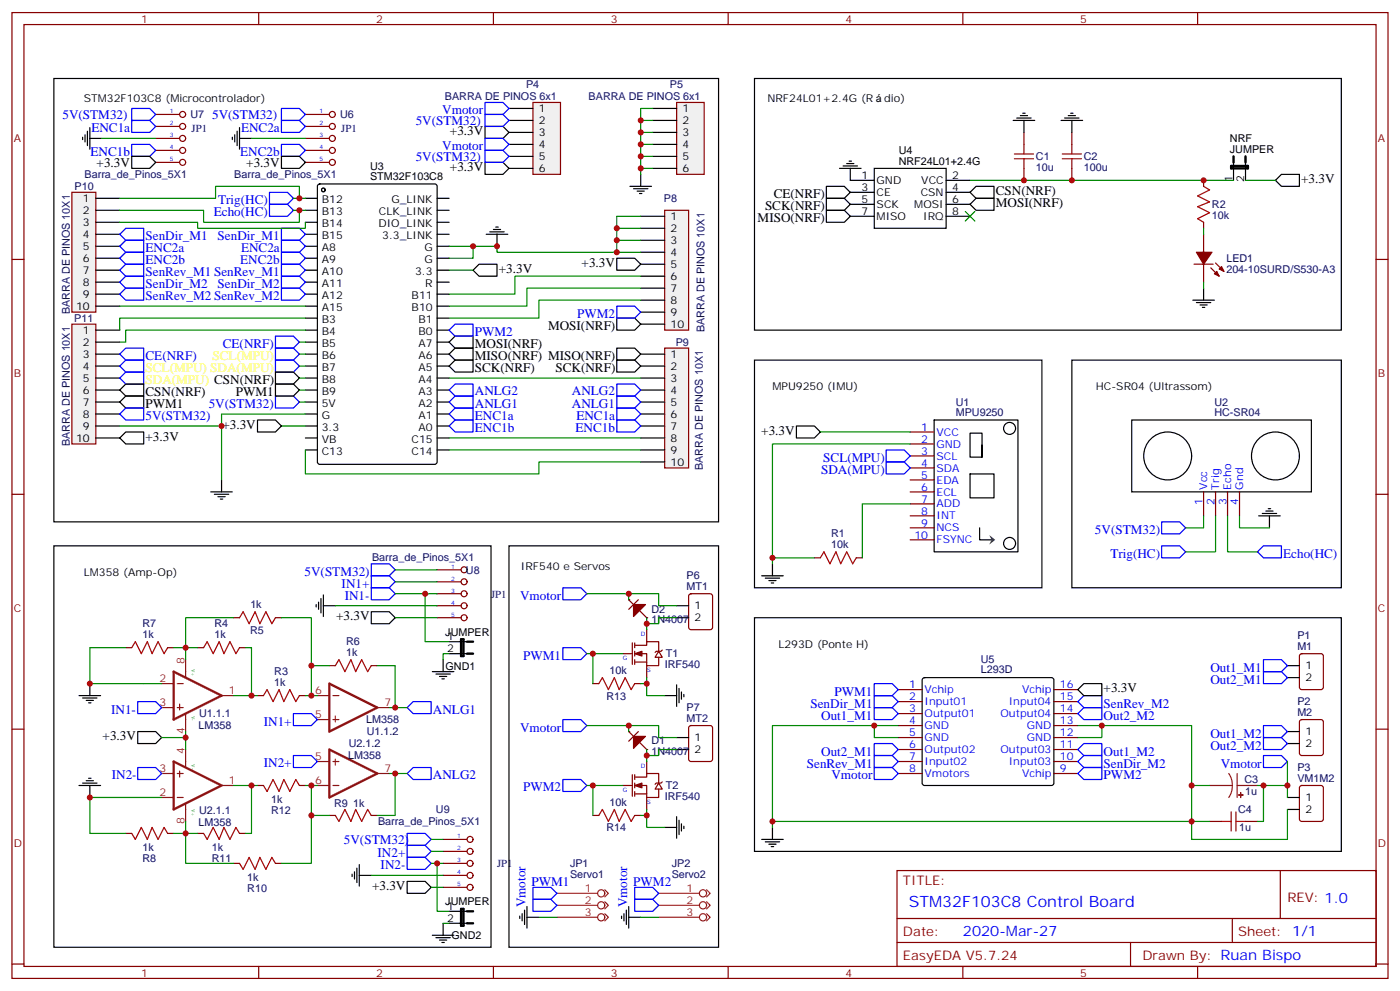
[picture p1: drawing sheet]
<svg xmlns="http://www.w3.org/2000/svg" width="412mm" height="292mm" viewBox="0 0 412 292" stroke-linecap="round" stroke-linejoin="round" font-family="sans-serif">
<path d="M15.9 23.1h195.8v130.5h-195.8zM222.2 23.1h172.9v74.1h-172.9zM93.7 54.4l.5-.2h33.9l.6 .4 .1 81.4-.5 .6-34.1 .1-.7-.5v-81.3zM222.2 106h84.7v67h-84.7zM315.7 106h79.4v67h-79.4zM15.9 160.7h128.7v118.2h-128.7zM149.9 160.7h61.8v118.2h-61.8zM222.2 181.9h172.9v68.7h-172.9z" fill="none" stroke="#000" stroke-width=".35"/>
<g fill="none" stroke="#870000" stroke-width=".35">
<path d="M3.5 3.7h405.4v284.3h-405.4zM7.1 7.2h398.2v277.3h-398.2zM76.2 3.7v3.5M145.3 3.7v3.5M214.5 3.7v3.5M283.6 3.7v3.5M352.8 3.7v3.5M3.5 76.4h3.6M405.3 76.4h3.6M3.5 145.5h3.6M405.3 145.5h3.6M3.5 214.7h3.6"/>
<path d="M405.3 214.7h3.6M264.2 256.3h141.1v28.2h-141.1zM377.1 256.3v14.1M264.2 270.4h141.1M264.2 277.5h141.1M333 277.5v7M363 270.4v7.1M3.5 283.8h3.6M76.2 284.5v3.5M145.3 284.5v3.5M214.5 284.5v3.5M283.6 284.5v3.5"/>
<path d="M352.8 284.5v3.5M405.3 283.8h3.6"/>
</g>
<circle cx="95.2" cy="55.9" r=".53" fill="#fff" stroke="#000" stroke-width=".35"/>
<g fill="none" stroke="#000" stroke-width=".35">
<path d="M90 58.4h3.5M128.8 58.4h3.5M250.5 53.1h7M250.5 56.6h7M257.5 49.6h21.2v17.6h-21.2zM278.7 53.1h7.1M278.7 56.6h7.1M363.4 47.8v5.3M366.9 47.8v5.3M90 61.9h3.5M90 65.4h3.5M90 69h3.5"/>
<path d="M90 72.5h3.5M90 76h3.5M90 79.6h3.5M128.8 61.9h3.5M128.8 65.4h3.5M128.8 69h3.5M128.8 72.5h3.5M128.8 76h3.5M128.8 79.6h3.5M250.5 60.1h7M250.5 63.7h7M278.7 60.1h7.1"/>
<path d="M278.7 63.7h7.1M90 83.1h3.5M90 86.6h3.5M90 90.1h3.5M90 93.7h3.5M90 97.2h3.5M128.8 83.1h3.5M128.8 86.6h3.5M128.8 90.1h3.5M128.8 93.7h3.5M128.8 97.2h3.5M90 100.7h3.5"/>
<path d="M90 104.2h3.5M90 107.8h3.5M90 111.3h3.5M90 114.8h3.5M90 118.4h3.5M128.8 100.7h3.5M128.8 104.2h3.5M128.8 107.8h3.5M128.8 111.3h3.5M128.8 114.8h3.5M128.8 118.4h3.5M90 121.9h3.5"/>
<path d="M90 125.4h3.5M90 128.9h3.5M90 132.5h3.5M128.8 121.9h3.5M128.8 125.4h3.5M128.8 128.9h3.5M128.8 132.5h3.5M275.2 123.6h24.7v38.9h-24.7zM285.8 139.5h7v7.1h-7zM289.3 131.1v3.5h-3.5v-7.1h3.5v7.1M288.6 155.4v3.5h3.5"/>
<circle cx="297.4" cy="126.1" r="1.76"/>
<circle cx="297.4" cy="160" r="1.76"/>
</g>
<path d="M362.7 48.9h4.9v.7h-4.9zM363.4 46v1.8M366.9 46v1.8" fill="none" stroke="#000" stroke-width=".71"/>
<path d="M268.1 137.8h7.1M268.1 134.2h7.1M268.1 130.7h7.1M268.1 127.2h7.1M268.1 158.9h7.1M268.1 155.4h7.1M268.1 151.9h7.1M268.1 148.3h7.1M268.1 144.8h7.1M268.1 141.3h7.1" fill="none" stroke="#870000" stroke-width=".35"/>
<path d="M291.4 157.5l1.8 1.4-1.8 1.4 .7-1.4z" fill="#333"/>
<path d="M241.7 164.2l1-1.7 1.8 3.5 1.7-3.5 1.4 3.5 1.8-3.5 1.8 3.5 1-1.8M362.7 239v5.7M364.1 239v5.7M359.8 241.8h2.9M364.1 241.8h2.8" fill="none" stroke="#a10000" stroke-width=".35"/>
<g fill="none" stroke="#870000" stroke-width=".35">
<path d="M354.5 144.8v7.1M358.1 144.8v7.1M361.6 144.8v7.1M365.1 144.8v7.1M239.9 164.2h1.8M252.2 164.2h1.8M383 192.6l.5-.2h5.6l.7 .5v9.4l-.4 .7h-5.9l-.7-.4v-9.5zM264.6 203h7M264.6 206.6h7M264.6 210.1h7M264.6 213.6h7M264.6 217.1h7"/>
<path d="M310.4 203h7.1M310.4 206.6h7.1M310.4 210.1h7.1M310.4 213.6h7.1M310.4 217.1h7.1M383 212l.5-.2h5.6l.7 .5v9.4l-.4 .7h-5.9l-.7-.4v-9.5zM186.3 228.1v6.3M187 228.8h3.5v-1.1h3.5v2.8M187 231.2h3.5v3.6h3.5v-2.5M187 233.7h3.5M187 228.1v1.4M187 230.5v1.5"/>
<path d="M187 233v1.4M195.1 230.2l-.4 .3h-1.4l-.3 .4M264.6 220.7h7M264.6 224.2h7M264.6 227.7h7M310.4 220.7h7.1M310.4 224.2h7.1M310.4 227.7h7.1M383 231.5l.5-.3h5.6l.7 .5v9.4l-.4 .7h-5.9l-.7-.4v-9.4zM356.3 241.8h3.5M366.9 241.8h3.5"/>
</g>
<g fill="none" stroke="#000" stroke-width=".35">
<path d="M333.4 123.6h52.9v21.2h-52.9zM271.9 199.7l.4-.2h37.4l.5 .2 .2 .5v30.3l-.2 .5-.5 .2h-37.4l-.5-.2-.2-.5v-30.3zM379.2 196h3.6M379.2 199.5h3.6M379.2 215.4h3.6M379.2 218.9h3.6M379.2 234.8h3.6M379.2 238.3h3.6"/>
<circle cx="344" cy="134.2" r="7.1"/>
<circle cx="375.7" cy="134.2" r="7.1"/>
</g>
<g fill="#8c2424" stroke="#8c2424" stroke-width=".35">
<path d="M365.4 233.4l.1 1.4z"/>
<path d="M364.8 234l1.4 .1z"/>
</g>
<g fill="none" stroke="#8c2424" stroke-width=".35">
<path d="M356.3 231.2h6.7M361.9 227.7l.9 1.7 .2 1.8M363 231.2l-.2 1.9-.9 1.7M364.4 227.7v7.1M364.4 231.2h6M164 263h12M164 266.5h12M164 270.1h12M178.2 261.9l1 1.1-1 1.1M178.2 265.5l1 1-1 1.1M178.2 269l1 1.1-1 1"/>
<circle cx="177.1" cy="263" r="1.06"/>
<circle cx="177.1" cy="266.5" r="1.06"/>
<circle cx="177.1" cy="270.1" r="1.06"/>
</g>
<path d="M187 231.2l2.1-.7v1.5z" fill="#600" stroke="#870000" stroke-width=".35"/>
<g fill="none" stroke="#870000" stroke-width=".35">
<path d="M203.1 175l.5-.2h5.6l.6 .4 .1 9.5-.5 .6-5.8 .1-.7-.5-.1-9.4zM37 190.7h1.8M49.4 190.7h1.8M58.2 190.7h1.8M68.8 181.9h1.8M70.6 190.7h1.7M81.1 181.9h1.8M97 196h1.8M109.4 196h1.7M186.3 189.3v6.3M187 190h3.5v-1.1h3.5v2.8M187 192.4h3.5v3.6h3.5v-2.5"/>
<path d="M187 194.9h3.5M187 189.3v1.4M187 191.7v1.4M187 194.2v1.4M195.1 191.4l-.4 .3h-1.4l-.3 .4M75.8 204.8h1.8M88.2 204.8h1.8M174.6 201.3h1.8M187 201.3h1.7M203.1 213.8l.5-.2h5.6l.6 .4 .1 9.5-.5 .6-5.8 .1-.7-.5-.1-9.4zM75.8 231.2h1.8M88.2 231.2h1.8"/>
<path d="M183.4 231.2h2.9M190.5 224.2v3.5M190.5 234.8v3.5M194 230.5l1.1 1.8h-2.1zM37 245.4h1.8M49.4 245.4h1.8M58.2 245.4h1.8M68.8 254.2h1.8M70.6 245.4h1.7M81.1 254.2h1.8M97 240.1h1.8M109.4 240.1h1.7"/>
<path d="M174.6 240.1h1.8M187 240.1h1.7"/>
</g>
<g fill="none" stroke="#8c2424" stroke-width=".35">
<path d="M54.7 194.2v5.3M47.6 208.3h3.6M47.6 201.3h3.6M52.2 208.3h1.8M52.2 201.3h1.8M52.9 207.3v1.7M54.7 210.1v5.3M65.3 204.8h3.5M93.5 204.8h3.5M93.5 211.8h3.5M98.1 204.8h1.7M98.1 211.8h1.7"/>
<path d="M98.8 210.8v1.7M111.1 208.3h3.6"/>
</g>
<path d="M51.2 197.7l14.1 7.1-14.1 7zM97 201.3l14.1 7-14.1 7.1z" fill="none" stroke="#8c2424" stroke-width=".71"/>
<path d="M38.8 190.7l1.1-1.8 1.7 3.5 1.8-3.5 1.4 3.5 1.8-3.5 1.7 3.5 1.1-1.7M60 190.7l1-1.8 1.8 3.5 1.8-3.5 1.4 3.5 1.7-3.5 1.8 3.5 1.1-1.7M70.6 181.9l1-1.8 1.8 3.5 1.7-3.5 1.5 3.5 1.7-3.5 1.8 3.5 1-1.7M98.8 196l1-1.8 1.8 3.5 1.8-3.5 1.4 3.5 1.7-3.5 1.8 3.5 1.1-1.7M77.6 204.8l1.1-1.8 1.7 3.6 1.8-3.6 1.4 3.6 1.8-3.6 1.7 3.6 1.1-1.8M176.4 201.3l1-1.8 1.8 3.5 1.8-3.5 1.4 3.5 1.7-3.5 1.8 3.5 1.1-1.7M77.6 231.2l1.1 1.8 1.7-3.5 1.8 3.5 1.4-3.5 1.8 3.5 1.7-3.5 1.1 1.7M38.8 245.4l1.1 1.7 1.7-3.5 1.8 3.5 1.4-3.5 1.8 3.5 1.7-3.5 1.1 1.8M60 245.4l1 1.7 1.8-3.5 1.8 3.5 1.4-3.5 1.7 3.5 1.8-3.5 1.1 1.8M70.6 254.2l1 1.7 1.8-3.5 1.7 3.5 1.5-3.5 1.7 3.5 1.8-3.5 1 1.8M98.8 240.1l1 1.7 1.8-3.5 1.8 3.5 1.4-3.5 1.7 3.5 1.8-3.5 1.1 1.8M176.4 240.1l1-1.8 1.8 3.5 1.8-3.5 1.4 3.5 1.7-3.5 1.8 3.5 1.1-1.7" fill="none" stroke="#a10000" stroke-width=".35"/>
<path d="M199.3 178.3h3.5M199.3 181.9h3.5M199.3 217.1h3.5M199.3 220.7h3.5" fill="none" stroke="#000" stroke-width=".35"/>
<path d="M187 192.4l2.1-.7v1.4z" fill="#600" stroke="#870000" stroke-width=".35"/>
<path d="M183.4 192.4h2.9M190.5 185.4v3.5M190.5 196v3.5M194 191.7l1.1 1.8h-2.1z" fill="none" stroke="#870000" stroke-width=".35"/>
<g fill="none" stroke="#8c2424" stroke-width=".35">
<path d="M194 263h12M194 266.5h12M194 270.1h12M208.1 261.9l1.1 1.1-1.1 1.1M208.1 265.5l1.1 1-1.1 1.1M208.1 269l1.1 1.1-1.1 1"/>
<circle cx="207.1" cy="263" r="1.06"/>
<circle cx="207.1" cy="266.5" r="1.06"/>
<circle cx="207.1" cy="270.1" r="1.06"/>
</g>
<path d="M195.8 61.9h7v35.3h-7z" fill="#f0f0f0" stroke="#870000" stroke-width=".35"/>
<path d="M188.7 63.7h7.1M188.7 67.2h7.1M188.7 70.7h7.1M188.7 74.3h7.1M188.7 77.8h7.1M188.7 81.3h7.1M188.7 84.8h7.1M188.7 88.4h7.1M188.7 91.9h7.1M188.7 95.4h7.1" fill="none" stroke="#000" stroke-width=".35"/>
<path d="M195.8 102.5h7v35.3h-7z" fill="#f0f0f0" stroke="#870000" stroke-width=".35"/>
<path d="M188.7 104.2h7.1M188.7 107.8h7.1M188.7 111.3h7.1M188.7 114.8h7.1M188.7 118.4h7.1M188.7 121.9h7.1M188.7 125.4h7.1M188.7 128.9h7.1M188.7 132.5h7.1M188.7 136h7.1" fill="none" stroke="#000" stroke-width=".35"/>
<path d="M21.2 56.6h7v35.3h-7z" fill="#f0f0f0" stroke="#870000" stroke-width=".35"/>
<path d="M28.2 58.4h7.1M28.2 61.9h7.1M28.2 65.4h7.1M28.2 69h7.1M28.2 72.5h7.1M28.2 76h7.1M28.2 79.6h7.1M28.2 83.1h7.1M28.2 86.6h7.1M28.2 90.1h7.1" fill="none" stroke="#000" stroke-width=".35"/>
<path d="M21.2 95.4h7v35.3h-7z" fill="#f0f0f0" stroke="#870000" stroke-width=".35"/>
<path d="M28.2 97.2h7.1M28.2 100.7h7.1M28.2 104.2h7.1M28.2 107.8h7.1M28.2 111.3h7.1M28.2 114.8h7.1M28.2 118.4h7.1M28.2 121.9h7.1M28.2 125.4h7.1M28.2 128.9h7.1" fill="none" stroke="#000" stroke-width=".35"/>
<path d="M185.2 215.4l1.4 1.4M188 215.4l-2.8 2.8M188.4 218.5l2.1 2.2" fill="none" stroke="#870000" stroke-width=".35"/>
<path d="M186.6 216.8h3.5l-3.5 3.5z" fill="#870000" stroke="#870000" stroke-width=".35"/>
<g fill="#870000">
<circle cx="190.5" cy="220.7" r=".18"/>
<circle cx="185.2" cy="215.4" r=".18"/>
</g>
<path d="M185.2 176.6l1.4 1.4M188 176.6l-2.8 2.8M188.4 179.7l2.1 2.2" fill="none" stroke="#870000" stroke-width=".35"/>
<path d="M186.6 178h3.5l-3.5 3.5z" fill="#870000" stroke="#870000" stroke-width=".35"/>
<g fill="#870000">
<circle cx="190.5" cy="181.9" r=".18"/>
<circle cx="185.2" cy="176.6" r=".18"/>
</g>
<g fill="none" stroke="#8c2424" stroke-width=".35">
<path d="M47.6 227.7h3.6M47.6 234.8h3.6M52.2 227.7h1.8M52.2 234.8h1.8M52.9 227v1.8M54.7 220.7v5.3M54.7 236.5v5.3M65.3 231.2h3.5M93.5 224.2h3.5M93.5 231.2h3.5M98.1 224.2h1.7M98.1 231.2h1.7"/>
<path d="M98.8 223.5v1.7M111.1 227.7h3.6"/>
</g>
<path d="M51.2 224.2l14.1 7-14.1 7.1zM97 220.7l14.1 7-14.1 7.1z" fill="none" stroke="#8c2424" stroke-width=".71"/>
<path d="M354.5 54.9l1.8 1-3.5 1.8 3.5 1.7-3.5 1.5 3.5 1.7-3.5 1.8 1.7 1" fill="none" stroke="#a10000" stroke-width=".35"/>
<g fill="none" stroke="#870000" stroke-width=".35">
<path d="M354.5 53.1v1.8M354.5 65.4v1.8M128.8 167.7h7M128.8 171.3h7M128.8 174.8h7M128.8 178.3h7M128.8 181.9h7M130.5 247.1h7.1M130.5 250.6h7.1M130.5 254.2h7.1M130.5 257.7h7.1M130.5 261.2h7.1"/>
<circle cx="136.7" cy="178.3" r=".88"/>
<circle cx="136.7" cy="171.3" r=".88"/>
<circle cx="136.7" cy="167.7" r=".88"/>
<circle cx="136.7" cy="174.8" r=".88"/>
<circle cx="136.7" cy="181.9" r=".88"/>
<circle cx="138.5" cy="254.2" r=".88"/>
<circle cx="138.5" cy="247.1" r=".88"/>
<circle cx="138.5" cy="250.6" r=".88"/>
<circle cx="138.5" cy="257.7" r=".88"/>
<circle cx="138.5" cy="261.2" r=".88"/>
</g>
<path d="M132.3 188.9h5.3M132.3 192.4h5.3M132.3 268.3h5.3M132.3 271.8h5.3" fill="none" stroke="#000" stroke-width=".35"/>
<path d="M135.8 188.2h.7v4.9h-.7zM137.6 188.9h1.7M137.6 192.4h1.7M135.8 267.6h.7v4.9h-.7zM137.6 268.3h1.7M137.6 271.8h1.7" fill="none" stroke="#000" stroke-width=".71"/>
<path d="M157 30.2h8.1v21.1h-8.1z" fill="#f0f0f0" stroke="#870000" stroke-width=".35"/>
<path d="M149.9 31.9h7.1M149.9 35.5h7.1M149.9 39h7.1M149.9 42.5h7.1M149.9 46h7.1M149.9 49.6h7.1" fill="none" stroke="#000" stroke-width=".35"/>
<path d="M199.3 30.2h8.1v21.1h-8.1z" fill="#f0f0f0" stroke="#870000" stroke-width=".35"/>
<g fill="none" stroke="#000" stroke-width=".35">
<path d="M25 39.7v2.1M25.8 38.6v4.3M26.5 37.6v6.3M69.1 39.7v2.1M69.8 38.6v4.3M70.6 37.6v6.3M142.9 37.2h5.3l1.7 1.8-1.7 1.7h-5.3zM192.3 31.9h7M192.3 35.5h7M192.3 39h7M298.4 35.5h6.4M299.5 34.7h4.2"/>
<path d="M300.6 34h2.1M301.3 33.3h.7M301.6 35.5v3.5M312.6 35.5h6.3M313.6 34.7h4.3M314.7 34h2.1M315.4 33.3h.7M315.7 35.5v3.5M24.3 40.4v.7M26.5 40.7h3.5M38.8 46h5.3l1.8 1.8-1.8 1.8h-5.3zM68.4 40.4v.7"/>
<path d="M70.6 40.7h3.5M82.9 46h5.3l1.8 1.8-1.8 1.8h-5.3zM142.9 47.8h5.3l1.7 1.8-1.7 1.7h-5.3zM185.6 54.9h6.3M186.6 55.6h4.3M187.7 56.3h2.1M188.4 57h.7M188.7 51.3v3.6M192.3 42.5h7M192.3 46h7M192.3 49.6h7M243.4 54.9h5.3l1.8 1.7-1.8 1.8h-5.3z"/>
<path d="M243.4 58.4h5.3l1.8 1.7-1.8 1.8h-5.3zM247.3 49.6h6.3M248.4 48.9h4.2M249.4 48.2h2.1M250.1 47.4h.7M250.5 49.6v3.5M287.5 54.9h5.3v3.5h-5.3l-1.7-1.8zM377.5 51.3h5.3v3.6h-5.3l-1.8-1.8zM139.3 79.6l1.8-1.8h5.3v3.5h-5.3zM143.2 69h6.4M144.3 68.3h4.2M145.3 67.6h2.2"/>
<path d="M146 66.9h.8M146.4 69v3.5M181.7 76h5.3l1.7 1.8-1.7 1.8h-5.3zM243.4 61.9h5.3l1.8 1.8-1.8 1.7h-5.3zM285.8 60.1l1.7-1.7h5.3v3.5h-5.3zM134.1 99h5.2v3.5h-5.2l-1.8-1.8zM181.7 93.7h5.3l1.7 1.7-1.7 1.8h-5.3zM351.4 88.4h6.3M352.4 89.1h4.3M353.5 89.8h2.1M354.2 90.5h.7M354.5 84.8v3.6"/>
<path d="M37 113.1h5.3v3.5h-5.3l-1.7-1.8zM37 116.6h5.3v3.5h-5.3l-1.7-1.7zM81.1 113.1h5.3l1.8 1.7-1.8 1.8h-5.3zM81.1 109.5h5.3l1.8 1.8-1.8 1.8h-5.3zM134.1 106h5.2v3.5h-5.2l-1.8-1.7zM134.1 102.5h5.2v3.5h-5.2l-1.8-1.8zM181.7 102.5h5.3l1.7 1.7-1.7 1.8h-5.3zM181.7 106h5.3l1.7 1.8-1.7 1.7h-5.3zM35.3 128.9l1.7-1.7h5.3v3.5h-5.3zM75.8 123.6h5.3l1.8 1.8-1.8 1.8h-5.3zM234.6 125.4h5.3l1.8 1.8-1.8 1.7h-5.3zM62.1 144.8h6.3"/>
<path d="M63.1 145.5h4.3M64.2 146.2h2.1M64.9 146.9h.7M65.3 141.3v3.5M370.8 151.9h6.3M371.8 151.2h4.3M372.9 150.5h2.1M373.6 149.8h.7M373.9 151.9v3.5M93.1 178v.7M93.8 177.3v2.1M94.5 176.2v4.2"/>
<path d="M95.2 178.3h3.6M95.2 175.2v6.3M224.4 169.5h6.3M225.4 170.2h4.3M226.5 170.9h2.1M227.2 171.6h.7M227.5 166v3.5M109.4 180.1h5.3l1.7 1.8-1.7 1.7h-5.3zM127.4 197.7h6.3M128.4 198.4h4.2M129.5 199.1h2.1M130.2 199.8h.7"/>
<path d="M130.5 194.2v3.5M23.3 204.8h6.3M24.3 205.5h4.3M25.4 206.2h2.1M26.1 206.9h.7M26.5 201.3v3.5M40.6 215.4h5.3l1.7 1.7-1.7 1.8h-5.3zM195.8 204.8h3.5M199.3 201.6v6.4M200 202.7v4.2M200.7 203.7v2.1M201.4 204.4v.7"/>
<path d="M317.5 203l1.8-1.7h5.3v3.5h-5.3zM23.3 231.2h6.3M24.3 230.5h4.3M25.4 229.8h2.1M26.1 229.1h.7M26.5 231.2v3.6M103.7 257.4v.7M104.4 256.6v2.2M105.1 255.6v4.2M105.8 257.7h3.6M105.8 254.5v6.4M119.9 259.5h5.3l1.8 1.7-1.8 1.8h-5.3z"/>
<path d="M195.8 243.6h3.5M199.3 240.4v6.4M200 241.5v4.2M200.7 242.5v2.2M201.4 243.2v.7M224.4 247.1h6.3M225.4 247.8h4.3M226.5 248.5h2.1M227.2 249.2h.7M227.5 243.6v3.5M127.4 275.3h6.3M128.4 276h4.2"/>
<path d="M129.5 276.8h2.1M130.2 277.5h.7M130.5 271.8v3.5M153.1 269.7v.7M153.8 269v2.1M154.5 267.9v4.3M155.2 270.1h3.5M155.2 266.9v6.3M183.1 269.7v.7M183.8 269v2.1M184.5 267.9v4.3M185.2 270.1h3.5"/>
<path d="M185.2 266.9v6.3"/>
</g>
<g fill="none" stroke="#870000" stroke-width=".35">
<path d="M45.9 33.7h7M45.9 37.2h7M90 33.7h7M90 37.2h7M301.6 39v3.5M315.7 39v3.5M45.9 40.7h7M45.9 44.3h7M45.9 47.8h7M90 40.7h7M90 44.3h7M90 47.8h7"/>
<path d="M301.6 49.6v3.5M315.7 49.6v3.5M351.7 77.8h5.7M354.5 69v5.3M354.5 77.8v5.3M356.7 78.8l2.4 2.5M358.1 77.4l2.4 2.5"/>
<circle cx="53.8" cy="33.7" r=".88"/>
<circle cx="53.8" cy="37.2" r=".88"/>
<circle cx="97.9" cy="33.7" r=".88"/>
<circle cx="97.9" cy="37.2" r=".88"/>
<circle cx="53.8" cy="44.3" r=".88"/>
<circle cx="53.8" cy="40.7" r=".88"/>
<circle cx="53.8" cy="47.8" r=".88"/>
<circle cx="97.9" cy="47.8" r=".88"/>
<circle cx="97.9" cy="44.3" r=".88"/>
<circle cx="97.9" cy="40.7" r=".88"/>
</g>
<g fill="#870000" stroke="#870000" stroke-width=".35">
<path d="M357.7 80.6l.7-.7 .7 1.4z"/>
<path d="M359.1 79.2l.7-.7 .7 1.4z"/>
<path d="M352.4 74.3h4.6l-2.5 3.5z"/>
</g>
<path d="M298.8 46.7h5.6M298.8 45.3h5.6M301.6 42.5v2.8M301.6 46.7v2.9M312.9 46.7h5.7M312.9 45.3h5.7M315.7 42.5v2.8M315.7 46.7v2.9" fill="none" stroke="#a10000" stroke-width=".35"/>
<g fill="none" stroke="#00f" stroke-width=".35">
<path d="M38.8 31.9h5.3l1.8 1.8-1.8 1.8h-5.3zM38.8 35.5h5.3l1.8 1.7-1.8 1.8h-5.3zM82.9 35.5h5.3l1.8 1.7-1.8 1.8h-5.3zM82.9 31.9h5.3l1.8 1.8-1.8 1.8h-5.3zM142.9 33.7h5.3l1.7 1.8-1.7 1.7h-5.3zM142.9 30.2h5.3l1.7 1.7-1.7 1.8h-5.3zM38.8 42.5h5.3l1.8 1.8-1.8 1.7h-5.3zM79.4 56.6h5.3l1.7 1.8-1.7 1.7h-5.3zM82.9 42.5h5.3l1.8 1.8-1.8 1.7h-5.3zM142.9 44.3h5.3l1.7 1.7-1.7 1.8h-5.3zM142.9 40.7h5.3l1.7 1.8-1.7 1.8h-5.3zM37 77.8h5.3v3.5h-5.3l-1.7-1.7z"/>
<path d="M37 67.2h5.3v3.5h-5.3l-1.7-1.7zM37 70.7h5.3v3.6h-5.3l-1.7-1.8zM37 74.3h5.3v3.5h-5.3l-1.7-1.8zM79.4 60.1h5.3l1.7 1.8-1.7 1.8h-5.3zM82.9 67.2h5.3l1.8 1.8-1.8 1.7h-5.3zM82.9 77.8h5.3l1.8 1.8-1.8 1.7h-5.3zM82.9 70.7h5.3l1.8 1.8-1.8 1.8h-5.3zM82.9 74.3h5.3l1.8 1.7-1.8 1.8h-5.3zM37 81.3h5.3v3.5h-5.3l-1.7-1.7zM37 84.8h5.3v3.6h-5.3l-1.7-1.8zM81.1 99h5.3l1.8 1.7-1.8 1.8h-5.3zM82.9 81.3h5.3l1.8 1.8-1.8 1.7h-5.3z"/>
<path d="M82.9 84.8h5.3l1.8 1.8-1.8 1.8h-5.3zM134.1 95.4h5.2v3.6h-5.2l-1.8-1.8zM181.7 90.1h5.3l1.7 1.8-1.7 1.8h-5.3zM37 106h5.3v3.5h-5.3l-1.7-1.7zM37 109.5h5.3v3.6h-5.3l-1.7-1.8zM37 102.5h5.3v3.5h-5.3l-1.7-1.8zM81.1 102.5h5.3l1.8 1.7-1.8 1.8h-5.3zM81.1 106h5.3l1.8 1.8-1.8 1.7h-5.3zM81.1 116.6h5.3l1.8 1.8-1.8 1.7h-5.3zM134.1 116.6h5.2v3.5h-5.2l-1.8-1.7zM134.1 113.1h5.2v3.5h-5.2l-1.8-1.8zM181.7 113.1h5.3l1.7 1.7-1.7 1.8h-5.3z"/>
<path d="M181.7 116.6h5.3l1.7 1.8-1.7 1.7h-5.3zM37 120.1h5.3v3.5h-5.3l-1.7-1.7zM134.1 120.1h5.2v3.5h-5.2l-1.8-1.7zM134.1 123.6h5.2v3.6h-5.2l-1.8-1.8zM181.7 123.6h5.3l1.7 1.8-1.7 1.8h-5.3zM181.7 120.1h5.3l1.7 1.8-1.7 1.7h-5.3zM261.1 132.5h5.2l1.8 1.7-1.8 1.8h-5.2zM261.1 136h5.2l1.8 1.8-1.8 1.7h-5.2zM342.2 153.6h5.3l1.7 1.8-1.7 1.8h-5.3zM109.4 173h5.3l1.7 1.8-1.7 1.8h-5.3zM109.4 169.5h5.3l1.7 1.8-1.7 1.7h-5.3zM109.4 166h5.3l1.7 1.7-1.7 1.8h-5.3z"/>
<path d="M165.8 173h5.3l1.8 1.8-1.8 1.8h-5.3zM342.2 160.7h5.3l1.7 1.8-1.7 1.7h-5.3zM372.2 160.7h5.3v3.5h-5.3l-1.8-1.7zM165.8 190.7h5.3l1.8 1.7-1.8 1.8h-5.3zM372.2 194.2h5.3l1.7 1.8-1.7 1.7h-5.3zM372.2 197.7h5.3l1.7 1.8-1.7 1.8h-5.3zM40.6 206.6h5.3l1.7 1.7-1.7 1.8h-5.3zM86.4 210.1h5.3l1.8 1.7-1.8 1.8h-5.3zM121.7 206.6h5.3v3.5h-5.3l-1.8-1.8zM165.8 211.8h5.3l1.8 1.8-1.8 1.8h-5.3zM257.5 201.3h5.3l1.8 1.7-1.8 1.8h-5.3zM257.5 204.8h5.3l1.8 1.8-1.8 1.7h-5.3z"/>
<path d="M257.5 208.3h5.3l1.8 1.8-1.8 1.7h-5.3zM257.5 218.9h5.3l1.8 1.8-1.8 1.7h-5.3zM319.3 204.8h5.3v3.5h-5.3l-1.8-1.7zM319.3 218.9h5.3v3.5h-5.3l-1.8-1.7zM319.3 208.3h5.3v3.5h-5.3l-1.8-1.7zM372.2 213.6h5.3l1.7 1.8-1.7 1.7h-5.3zM372.2 217.1h5.3l1.7 1.8-1.7 1.8h-5.3zM40.6 226h5.3l1.7 1.7-1.7 1.8h-5.3zM86.4 222.4h5.3l1.8 1.8-1.8 1.8h-5.3zM121.7 226h5.3v3.5h-5.3l-1.8-1.8zM165.8 229.5h5.3l1.8 1.7-1.8 1.8h-5.3zM257.5 222.4h5.3l1.8 1.8-1.8 1.8h-5.3z"/>
<path d="M257.5 226h5.3l1.8 1.7-1.8 1.8h-5.3zM319.3 226h5.3v3.5h-5.3l-1.8-1.8zM319.3 222.4h5.3v3.6h-5.3l-1.8-1.8zM372.2 222.4h5.3l1.7 1.8-1.7 1.8h-5.3zM119.9 248.9h5.3l1.8 1.7-1.8 1.8h-5.3zM119.9 252.4h5.3l1.8 1.8-1.8 1.7h-5.3zM119.9 245.4h5.3l1.8 1.7-1.8 1.8h-5.3zM157 261.2h5.3l1.7 1.8-1.7 1.8h-5.3zM157 264.8h5.3l1.7 1.7-1.7 1.8h-5.3zM187 264.8h5.3l1.7 1.7-1.7 1.8h-5.3zM187 261.2h5.3l1.7 1.8-1.7 1.8h-5.3z"/>
</g>
<g fill="none" stroke="#008700" stroke-width=".35">
<path d="M188.7 35.5h3.6M188.7 39h3.6M192.3 31.9h-3.6v19.4M30 40.7h15.9M35.3 58.4h28.2v-3.5h24.7v3.5h-1.8M74.1 40.7h15.9M88.2 58.4h1.8M188.7 42.5h3.6M188.7 46h3.6M188.7 49.6h3.6M285.8 53.1h77.6M366.9 53.1h8.8"/>
<path d="M35.3 61.9h24.7v3.5h28.2v-3.5h1.8M35.3 65.4h22.9v1.8h31.8v-1.8M86.4 61.9h1.8M132.3 72.5h14.1v1.8h42.3M132.3 79.6h7M139.3 72.5v3.5h-7M188.7 70.7h-7v3.6M188.7 67.2h-7v3.5M188.7 63.7h-7v3.5M354.5 67.2v1.8M35.3 90.1h54.7M90 93.7h-54.7v3.5"/>
<path d="M90 97.2h-53v3.5h-1.7M188.7 88.4h-30v5.3h-26.4M188.7 84.8h-33.5v5.3h-22.9M188.7 81.3h-37v5.3h-19.4M354.5 83.1v1.7M88.2 104.2h1.8M88.2 107.8h1.8M88.2 111.3h1.8M88.2 114.8h1.8M88.2 118.4h1.8M88.2 100.7h1.8M132.3 111.3h56.4"/>
<path d="M35.3 125.4h30M82.9 125.4h7.1M90 121.9h-24.7v19.4M90 132.5v7h68.7v-3.5h30M132.3 132.5h56.4M132.3 128.9h56.4M241.7 127.2h26.4M268.1 130.7h-40.6v35.3M268.1 148.3h-14.1v15.9M354.5 151.9v3.5h-5.3M358.1 151.9v10.6h-8.9M361.6 151.9v10.6h8.8"/>
<path d="M365.1 151.9v3.5h8.8M98.8 178.3h30M116.4 167.7h12.4M116.4 171.3h12.4M116.4 174.8h8.8M128.8 174.8h-3.6v14.1h7.1M172.9 174.8h21.1v3.5h5.3M185.2 174.8v1.8M227.5 164.2h12.4M37 190.7h-10.5v10.6h21.1M51.2 190.7h7M68.8 181.9h-14.1v12.3"/>
<path d="M72.3 190.7h1.8v14.1h1.7M82.9 181.9h8.8v14.1M97 196h-5.3v8.8h-1.7M111.1 196h5.3v12.3h-1.7M116.4 181.9h12.4M132.3 192.4h-1.8v1.8M172.9 192.4h1.7M183.4 192.4h-8.8v8.9M190.5 199.5v1.8h-1.8M190.5 181.9v3.5M199.3 181.9h-5.3v1.7h-3.5M54.7 215.4v1.7h-7.1"/>
<path d="M54.7 217.1v3.6M68.8 204.8h5.3M91.7 204.8h1.8M116.4 208.3h3.5M172.9 213.6h21.1v3.5h5.3M185.2 213.6v1.8M190.5 201.3v3.5h5.3M257.5 213.6v3.5h7.1M264.6 213.6h-37.1v30M317.5 213.6h7.1v3.5h-7.1M324.6 213.6h26.4v17.6h5.3M47.6 234.8h-21.1v10.6h10.5"/>
<path d="M68.8 231.2h5.3M75.8 231.2h-1.7v14.2h-1.8M90 231.2h1.7v8.9h5.3M91.7 231.2h1.8M114.7 227.7h1.7v12.4h-5.3M116.4 227.7h3.5M172.9 231.2h1.7M183.4 231.2h-8.8v8.9M190.5 238.3v1.8h-1.8M190.5 220.7v3.5M199.3 220.7h-5.3v1.7h-3.5M351 231.2v15.9h28.2v-8.8"/>
<path d="M372.2 231.2v10.6h-1.8M379.2 224.2v7h-8.8M379.2 231.2v3.6M51.2 245.4h7M54.7 241.8v12.4h14.1M91.7 240.1v14.1h-8.8M109.4 257.7h21.1M127 254.2h1.8v14.1h3.5M127 247.1h3.5M127 250.6h3.5M128.8 254.2h1.7M190.5 240.1v3.5h5.3"/>
<path d="M227.5 241.8h128.8M127 261.2h3.5M130.5 271.8h1.8M158.7 270.1h5.3M188.7 270.1h5.3"/>
</g>
<g fill="#c00">
<circle cx="188.7" cy="46" r=".88"/>
<circle cx="188.7" cy="39" r=".88"/>
<circle cx="128.8" cy="254.2" r=".88"/>
<circle cx="354.5" cy="53.1" r=".88"/>
<circle cx="190.5" cy="183.6" r=".88"/>
<circle cx="185.2" cy="174.8" r=".88"/>
<circle cx="190.5" cy="222.4" r=".88"/>
<circle cx="185.2" cy="213.6" r=".88"/>
<circle cx="181.7" cy="67.2" r=".88"/>
<circle cx="181.7" cy="74.3" r=".88"/>
<circle cx="146.4" cy="72.5" r=".88"/>
<circle cx="65.3" cy="125.4" r=".88"/>
<circle cx="88.2" cy="61.9" r=".88"/>
<circle cx="139.3" cy="72.5" r=".88"/>
<circle cx="174.6" cy="231.2" r=".88"/>
<circle cx="116.4" cy="227.7" r=".88"/>
<circle cx="74.1" cy="231.2" r=".88"/>
<circle cx="91.7" cy="231.2" r=".88"/>
<circle cx="91.7" cy="240.1" r=".88"/>
<circle cx="54.7" cy="245.4" r=".88"/>
<circle cx="26.5" cy="234.8" r=".88"/>
<circle cx="26.5" cy="201.3" r=".88"/>
<circle cx="54.7" cy="190.7" r=".88"/>
<circle cx="91.7" cy="196" r=".88"/>
<circle cx="91.7" cy="204.8" r=".88"/>
<circle cx="74.1" cy="204.8" r=".88"/>
<circle cx="351" cy="241.8" r=".88"/>
<circle cx="227.5" cy="164.2" r=".88"/>
<circle cx="257.5" cy="213.6" r=".88"/>
<circle cx="379.2" cy="231.2" r=".88"/>
<circle cx="372.2" cy="231.2" r=".88"/>
<circle cx="324.6" cy="213.6" r=".88"/>
<circle cx="351" cy="231.2" r=".88"/>
<circle cx="227.5" cy="241.8" r=".88"/>
<circle cx="116.4" cy="208.3" r=".88"/>
<circle cx="54.7" cy="217.1" r=".88"/>
<circle cx="190.5" cy="240.1" r=".88"/>
<circle cx="190.5" cy="201.3" r=".88"/>
<circle cx="174.6" cy="192.4" r=".88"/>
<circle cx="88.2" cy="58.4" r=".88"/>
<circle cx="181.7" cy="70.7" r=".88"/>
<circle cx="125.2" cy="174.8" r=".88"/>
<circle cx="188.7" cy="35.5" r=".88"/>
<circle cx="188.7" cy="42.5" r=".88"/>
<circle cx="188.7" cy="49.6" r=".88"/>
<circle cx="301.6" cy="53.1" r=".88"/>
<circle cx="315.7" cy="53.1" r=".88"/>
</g>
<path d="M284.3 62.3l2.9 2.8zM284.3 65.1l2.9-2.8z" fill="#c00" stroke="#008700" stroke-width=".35"/>
<text font-size="4.6" fill="#00f" x="267.8" y="266.9">STM32F103C8 Control Board</text>
<text font-size="4.2" fill="#00f" x="283.6" y="275.7">2020-Mar-27</text>
<g font-size="3.9" fill="#00f">
<text x="18.4" y="34.9">5V(STM32)</text>
<text x="62.5" y="34.9">5V(STM32)</text>
<text x="130.3" y="33.7">Vmotor</text>
<text x="26.9" y="39">ENC1a</text>
<text x="71" y="39">ENC2a</text>
<text x="122.5" y="36.7">5V(STM32)</text>
<text x="26.7" y="46">ENC1b</text>
<text x="70.8" y="46">ENC2b</text>
<text x="122.5" y="47.3">5V(STM32)</text>
<text x="130.3" y="44.3">Vmotor</text>
<text x="63" y="63.7">Echo(HC)</text>
<text x="64.3" y="60.1">Trig(HC)</text>
<text x="42.9" y="70.7">SenDir_M1</text>
<text x="64.1" y="70.7">SenDir_M1</text>
<text x="42.9" y="74.3">ENC2a</text>
<text x="42.9" y="77.8">ENC2b</text>
<text x="70.8" y="77.8">ENC2b</text>
<text x="71" y="74.3">ENC2a</text>
<text x="42.9" y="81.3">SenRev_M1 SenRev_M1</text>
<text x="42.9" y="84.8">SenDir_M2</text>
<text x="42.9" y="88.4">SenRev_M2 SenRev_M2</text>
<text x="64.1" y="84.8">SenDir_M2</text>
<text x="170" y="93.7">PWM2</text>
<text x="139.9" y="99">PWM2</text>
<text x="42.9" y="106">CE(NRF)</text>
<text x="65.6" y="102.5">CE(NRF)</text>
<text x="139.9" y="116.4">ANLG2</text>
<text x="168.5" y="116.4">ANLG2</text>
<text x="42.9" y="123.6">5V(STM32)</text>
<text x="61.5" y="120.1">5V(STM32)</text>
<text x="139.9" y="120.1">ANLG1</text>
<text x="139.9" y="123.6">ENC1a</text>
<text x="168.5" y="120.1">ANLG1</text>
<text x="169.8" y="123.6">ENC1a</text>
<text x="139.9" y="127.2">ENC1b</text>
<text x="169.5" y="127.2">ENC1b</text>
<text x="242.5" y="136">SCL(MPU)</text>
<text x="241.9" y="139.5">SDA(MPU)</text>
<text x="322.5" y="157.2">5V(STM32)</text>
<text x="327.1" y="164.2">Trig(HC)</text>
<text x="378" y="164.2">Echo(HC)</text>
<text x="89.7" y="169.5">5V(STM32)</text>
<text x="100.6" y="173">IN1+</text>
<text x="101.5" y="176.6">IN1-</text>
<text x="153.2" y="176.6">Vmotor</text>
<text x="154.1" y="194.2">PWM1</text>
<text x="356.6" y="197.7">Out1_M1</text>
<text x="356.6" y="201.3">Out2_M1</text>
<text x="238.7" y="208.3">SenDir_M1</text>
<text x="245.8" y="204.8">PWM1</text>
<text x="325.1" y="208.3">SenRev_M2</text>
<text x="32.7" y="210.1">IN1-</text>
<text x="77.7" y="213.6">IN1+</text>
<text x="127.5" y="210.1">ANLG1</text>
<text x="153.2" y="215.4">Vmotor</text>
<text x="241.9" y="211.8">Out1_M1</text>
<text x="325.1" y="211.8">Out2_M2</text>
<text x="356.6" y="217.1">Out1_M2</text>
<text x="356.6" y="220.7">Out2_M2</text>
<text x="77.7" y="225.8">IN2+</text>
<text x="237.7" y="226">SenRev_M1</text>
<text x="241.9" y="222.4">Out2_M1</text>
<text x="325.1" y="226">SenDir_M2</text>
<text x="325.1" y="222.4">Out1_M2</text>
<text x="359.6" y="226">Vmotor</text>
<text x="32.9" y="229.3">IN2-</text>
<text x="127.5" y="229.3">ANLG2</text>
<text x="154.1" y="233">PWM2</text>
<text x="244.9" y="229.5">Vmotor</text>
<text x="325.1" y="229.5">PWM2</text>
<text x="101.3" y="248.4">5V(STM32)</text>
<text x="111.2" y="252.4">IN2+</text>
<text x="112.1" y="255.9">IN2-</text>
<text x="156.5" y="260.8">PWM1</text>
<text x="186.5" y="260.8">PWM2</text>
<text x="154.8" y="267.1" transform="rotate(-90 154.8 267.1)">Vmotor</text>
<text x="184.7" y="267.1" transform="rotate(-90 184.7 267.1)">Vmotor</text>
</g>
<g font-size="3.9">
<text x="132.5" y="39.8">+3.3V</text>
<text x="28.5" y="49.1">+3.3V</text>
<text x="72.6" y="49.1">+3.3V</text>
<text x="132.5" y="50.4">+3.3V</text>
<text x="383.3" y="53.9">+3.3V</text>
<text x="227.9" y="58.4">CE(NRF)</text>
<text x="293.3" y="57.4">CSN(NRF)</text>
<text x="223.2" y="65.4">MISO(NRF)</text>
<text x="225.3" y="61.9">SCK(NRF)</text>
<text x="293.3" y="60.9">MOSI(NRF)</text>
<text x="146.9" y="80.3">+3.3V</text>
<text x="171.3" y="78.6">+3.3V</text>
<text x="161.4" y="97.2">MOSI(NRF)</text>
<text x="139.9" y="106">MISO(NRF) MISO(NRF)</text>
<text x="139.9" y="102.5">MOSI(NRF)</text>
<text x="139.9" y="109.5">SCK(NRF)</text>
<text x="163.6" y="109.5">SCK(NRF)</text>
<text x="42.9" y="116.5">CSN(NRF)</text>
<text x="69.4" y="116.6">PWM1</text>
<text x="42.9" y="120.1">PWM1</text>
<text x="42.9" y="129.7">+3.3V</text>
<text x="65.5" y="126.2">+3.3V</text>
<text x="224.3" y="128">+3.3V</text>
<text x="99" y="182.7">+3.3V</text>
<text x="325.1" y="203.8">+3.3V</text>
<text x="30.2" y="217.9">+3.3V</text>
<text x="109.6" y="262">+3.3V</text>
</g>
<g font-size="3.9" fill="#ff0">
<text x="62.6" y="106">SCL(MPU)</text>
<text x="42.9" y="109.5">SCL(MPU) SDA(MPU)</text>
<text x="42.9" y="113.1">SDA(MPU) CSN(NRF)</text>
</g>
<g font-size="3.9" fill="#800">
<text x="266" y="260.5">TITLE:</text>
<text x="379.2" y="265.5">REV: 1.0</text>
<text x="266" y="275.7">Date:</text>
<text x="364.8" y="275.7">Sheet: 1/1</text>
<text x="266" y="282.8">EasyEDA V5.7.24</text>
<text x="336.5" y="282.8">Drawn By: Ruan Bispo</text>
</g>
<g font-size="3.2" fill="#800">
<text x="41.6" y="6.7">1</text>
<text x="110.8" y="6.7">2</text>
<text x="179.9" y="6.7">3</text>
<text x="249.1" y="6.7">4</text>
<text x="318.2" y="6.7">5</text>
<text x="4.1" y="41.8">A</text>
<text x="405.9" y="41.8">A</text>
<text x="4.1" y="110.9">B</text>
<text x="405.9" y="110.9">B</text>
<text x="4.1" y="180.1">C</text>
<text x="405.9" y="180.1">C</text>
<text x="4.1" y="249.2">D</text>
<text x="405.9" y="249.2">D</text>
<text x="41.6" y="287.5">1</text>
<text x="110.8" y="287.5">2</text>
<text x="179.9" y="287.5">3</text>
<text x="249.1" y="287.5">4</text>
<text x="318.2" y="287.5">5</text>
</g>
<g font-size="3.2" fill="#000080">
<text x="131.1" y="29.5">BARRA DE PINOS 6x1</text>
<text x="155" y="26">P4</text>
<text x="173.4" y="29.5">BARRA DE PINOS 6x1</text>
<text x="197.3" y="26">P5</text>
<text x="56.1" y="34.8">U7</text>
<text x="100.2" y="34.8">U6</text>
<text x="56.4" y="39">JP1</text>
<text x="100.5" y="39">JP1</text>
<text x="305.2" y="47.2">C1</text>
<text x="319.3" y="47.2">C2</text>
<text x="24.9" y="52.4">Barra_de_Pinos_5X1</text>
<text x="69" y="52.4">Barra_de_Pinos_5X1</text>
<text x="305.2" y="50.4">10u</text>
<text x="319.3" y="50.4">100u</text>
<text x="22" y="56">P10</text>
<text x="195.5" y="59.5">P8</text>
<text x="357" y="64.5">10k</text>
<text x="357" y="61.3">R2</text>
<text x="361.2" y="77.2">LED1</text>
<text x="361.2" y="80.4">204-10SURD/S530-A3</text>
<text x="20.5" y="92.6" transform="rotate(-90 20.5 92.6)">BARRA DE PINOS 10X1</text>
<text x="21.9" y="94.8">P11</text>
<text x="199.1" y="101.9">P9</text>
<text x="207.5" y="97.8" transform="rotate(-90 207.5 97.8)">BARRA DE PINOS 10X1</text>
<text x="281.5" y="119.4">U1</text>
<text x="357.7" y="119.4">U2</text>
<text x="281.5" y="122.6">MPU9250</text>
<text x="357.7" y="122.6">HC-SR04</text>
<text x="20.5" y="131.4" transform="rotate(-90 20.5 131.4)">BARRA DE PINOS 10X1</text>
<text x="207" y="138.4" transform="rotate(-90 207 138.4)">BARRA DE PINOS 10X1</text>
<text x="244.8" y="161.4">10k</text>
<text x="244.8" y="158.2">R1</text>
<text x="109.6" y="165.3">Barra_de_Pinos_5X1</text>
<text x="137.2" y="168.9">U8</text>
<text x="202.2" y="173.7">MT1</text>
<text x="202.2" y="170.5">P6</text>
<text x="73.7" y="179">1k</text>
<text x="144.6" y="176">JP1</text>
<text x="42" y="184.6">R7</text>
<text x="63.2" y="184.6">R4</text>
<text x="191.9" y="183.5">1N4007</text>
<text x="191.9" y="180.3">D2</text>
<text x="42" y="187.9">1k</text>
<text x="63.2" y="187.9">1k</text>
<text x="73.7" y="186.5">R5</text>
<text x="102" y="189.9">R6</text>
<text x="382.2" y="191.4">M1</text>
<text x="382.2" y="188.2">P1</text>
<text x="102" y="193.1">1k</text>
<text x="195.8" y="196.7">IRF540</text>
<text x="196.1" y="193.5">T1</text>
<text x="288.9" y="195.1">U5</text>
<text x="80.8" y="202">1k</text>
<text x="80.8" y="198.7">R3</text>
<text x="179.6" y="198.4">10k</text>
<text x="288.9" y="198.3">L293D</text>
<text x="178.7" y="205.9">R13</text>
<text x="202.2" y="209.3">P7</text>
<text x="382.2" y="207.6">P2</text>
<text x="58.5" y="214.7">LM358</text>
<text x="58.6" y="211.2">U1.1.1</text>
<text x="107.9" y="213">LM358</text>
<text x="202.2" y="212.5">MT2</text>
<text x="382.2" y="210.8">M2</text>
<text x="102.7" y="220">U2.1.2</text>
<text x="108" y="216.5">U1.1.2</text>
<text x="191.9" y="219.1">D1</text>
<text x="102.6" y="223.6">LM358</text>
<text x="191.9" y="222.3">1N4007</text>
<text x="382.2" y="227">P3</text>
<text x="196.1" y="232.3">T2</text>
<text x="366.5" y="230.6">C3</text>
<text x="382.2" y="230.2">VM1M2</text>
<text x="58.6" y="239.6">U2.1.1</text>
<text x="79.9" y="236.5">1k</text>
<text x="79.9" y="239.7">R12</text>
<text x="98.4" y="237.7">R9</text>
<text x="104" y="237.7">1k</text>
<text x="128.4" y="239.4">U9</text>
<text x="179.6" y="237.2">10k</text>
<text x="195.8" y="235.5">IRF540</text>
<text x="364.7" y="239.4">C4</text>
<text x="366.8" y="234.1">1u</text>
<text x="58.5" y="243.2">LM358</text>
<text x="111.4" y="242.9">Barra_de_Pinos_5X1</text>
<text x="178.7" y="244.7">R14</text>
<text x="365.1" y="244.7">1u</text>
<text x="42" y="250.6">1k</text>
<text x="62.4" y="250.6">1k</text>
<text x="42" y="253.8">R8</text>
<text x="62.4" y="253.8">R11</text>
<text x="146.4" y="255.4">JP1</text>
<text x="167.9" y="255.2">JP1</text>
<text x="197.9" y="255.2">JP2</text>
<text x="72.8" y="259.5">1k</text>
<text x="72.8" y="262.6">R10</text>
<text x="167.9" y="258.4">Servo1</text>
<text x="197.9" y="258.4">Servo2</text>
</g>
<g font-size="3.2">
<text x="24.7" y="30.2">STM32F103C8 (Microcontrolador)</text>
<text x="158.7" y="33">1</text>
<text x="201.1" y="33">1</text>
<text x="226.1" y="30">NRF24L01+2.4G (R</text>
<text x="260.5" y="30">dio)</text>
<text x="158.7" y="36.5">2</text>
<text x="158.7" y="40">3</text>
<text x="201.1" y="36.5">2</text>
<text x="201.1" y="40">3</text>
<text x="362.3" y="41.8">NRF</text>
<text x="158.7" y="43.6">4</text>
<text x="158.7" y="47.1">5</text>
<text x="201.1" y="43.6">4</text>
<text x="201.1" y="47.1">5</text>
<text x="264.7" y="45.3">U4</text>
<text x="362.3" y="45">JUMPER</text>
<text x="109" y="53.1">STM32F103C8</text>
<text x="109" y="50.2">U3</text>
<text x="158.7" y="50.6">6</text>
<text x="201.1" y="50.6">6</text>
<text x="253.7" y="52.7">1</text>
<text x="264.7" y="48.5">NRF24L01+2.4G</text>
<text x="280.5" y="52.7">2</text>
<text x="363" y="53.7" transform="rotate(-90 363 53.7)">1</text>
<text x="366.5" y="53.7" transform="rotate(-90 366.5 53.7)">2</text>
<text x="24.4" y="59.4">1</text>
<text x="94.8" y="59.8">B12</text>
<text x="115.3" y="59.8">G_LINK</text>
<text x="253.7" y="56.3">3</text>
<text x="253.7" y="59.8">5</text>
<text x="258.2" y="54.2">GND</text>
<text x="258.2" y="57.7">CE</text>
<text x="271.2" y="57.7">CSN</text>
<text x="271.4" y="54.2">VCC</text>
<text x="280.5" y="56.3">4</text>
<text x="280.5" y="59.8">6</text>
<text x="24.4" y="63">2</text>
<text x="94.8" y="63.3">B13</text>
<text x="111.6" y="63.3">CLK_LINK</text>
<text x="197.6" y="64.7">1</text>
<text x="253.7" y="63.3">7</text>
<text x="258.2" y="61.2">SCK</text>
<text x="258.2" y="64.7">MISO</text>
<text x="269.3" y="61.2">MOSI</text>
<text x="271.9" y="64.7">IRQ</text>
<text x="280.5" y="63.3">8</text>
<text x="24.4" y="66.5">3</text>
<text x="24.4" y="70">4</text>
<text x="94.8" y="66.9">B14</text>
<text x="94.8" y="70.4">B15</text>
<text x="111.5" y="66.9">DIO_LINK</text>
<text x="112.6" y="70.4">3.3_LINK</text>
<text x="197.6" y="68.3">2</text>
<text x="197.6" y="71.8">3</text>
<text x="24.4" y="73.6">5</text>
<text x="24.4" y="77.1">6</text>
<text x="94.8" y="73.9">A8</text>
<text x="94.8" y="77.4">A9</text>
<text x="125" y="77.4">G</text>
<text x="125" y="73.9">G</text>
<text x="197.6" y="75.3">4</text>
<text x="24.4" y="80.6">7</text>
<text x="94.8" y="81">A10</text>
<text x="122.3" y="81">3.3</text>
<text x="197.6" y="78.8">5</text>
<text x="197.6" y="82.4">6</text>
<text x="24.4" y="84.1">8</text>
<text x="24.4" y="87.7">9</text>
<text x="94.8" y="84.5">A11</text>
<text x="94.8" y="88">A12</text>
<text x="121.3" y="88">B11</text>
<text x="125.3" y="84.5">R</text>
<text x="197.6" y="85.9">7</text>
<text x="197.6" y="89.4">8</text>
<text x="22.4" y="91.2">10</text>
<text x="94.8" y="91.5">A15</text>
<text x="94.8" y="95.1">B3</text>
<text x="121.3" y="91.5">B10</text>
<text x="123.3" y="95.1">B1</text>
<text x="197.6" y="93">9</text>
<text x="24.4" y="98.2">1</text>
<text x="24.4" y="101.8">2</text>
<text x="94.8" y="98.6">B4</text>
<text x="123.3" y="98.6">B0</text>
<text x="197.6" y="96.5">10</text>
<text x="24.4" y="105.3">3</text>
<text x="94.8" y="102.1">B5</text>
<text x="94.8" y="105.7">B6</text>
<text x="123.3" y="105.7">A6</text>
<text x="123.3" y="102.1">A7</text>
<text x="197.6" y="105.3">1</text>
<text x="24.4" y="108.8">4</text>
<text x="24.4" y="112.4">5</text>
<text x="94.8" y="109.2">B7</text>
<text x="94.8" y="112.7">B8</text>
<text x="123.3" y="112.7">A4</text>
<text x="123.3" y="109.2">A5</text>
<text x="197.6" y="108.8">2</text>
<text x="197.6" y="112.4">3</text>
<text x="24.4" y="115.9">6</text>
<text x="24.4" y="119.4">7</text>
<text x="94.8" y="116.2">B9</text>
<text x="94.8" y="119.8">5V</text>
<text x="123.3" y="119.8">A2</text>
<text x="123.3" y="116.2">A3</text>
<text x="197.6" y="115.9">4</text>
<text x="197.6" y="119.4">5</text>
<text x="227.5" y="114.8">MPU9250 (IMU)</text>
<text x="322.8" y="114.8">HC-SR04 (Ultrassom)</text>
<text x="24.4" y="122.9">8</text>
<text x="94.8" y="123.3">G</text>
<text x="123.3" y="123.3">A1</text>
<text x="197.6" y="122.9">6</text>
<text x="22.4" y="130">10</text>
<text x="24.4" y="126.5">9</text>
<text x="94.8" y="126.8">3.3</text>
<text x="94.8" y="130.4">VB</text>
<text x="121.2" y="130.4">C15</text>
<text x="123.3" y="126.8">A0</text>
<text x="197.6" y="126.5">7</text>
<text x="197.6" y="130">8</text>
<text x="94.8" y="133.9">C13</text>
<text x="121.2" y="133.9">C14</text>
<text x="197.6" y="133.5">9</text>
<text x="197.6" y="137.1">10</text>
<text x="153.5" y="167.7">IRF540 e Servos</text>
<text x="24.7" y="169.5">LM358 (Amp-Op)</text>
<text x="204.6" y="179.4">1</text>
<text x="204.6" y="182.9">2</text>
<text x="131.2" y="187.1">JUMPER</text>
<text x="131.7" y="188.6">1</text>
<text x="229.3" y="190.7">L293D (Ponte H)</text>
<text x="131.2" y="197.1">GND1</text>
<text x="131.7" y="192.1">2</text>
<text x="384.5" y="197">1</text>
<text x="384.5" y="200.6">2</text>
<text x="204.6" y="218.2">1</text>
<text x="204.6" y="221.7">2</text>
<text x="384.5" y="216.4">1</text>
<text x="384.5" y="220">2</text>
<text x="384.5" y="235.8">1</text>
<text x="384.5" y="239.4">2</text>
<text x="131.2" y="266.5">JUMPER</text>
<text x="131.7" y="267.9">1</text>
<text x="131.7" y="271.5">2</text>
<text x="133" y="276.5">GND2</text>
</g>
<g font-size="3.2" fill="#00f">
<text x="271.4" y="130.4">2</text>
<text x="271.4" y="126.8">1</text>
<text x="275.9" y="131.8">GND</text>
<text x="275.9" y="128.2">VCC</text>
<text x="271.4" y="137.4">4</text>
<text x="271.4" y="133.9">3</text>
<text x="275.9" y="135.3">SCL</text>
<text x="271.4" y="140.9">5</text>
<text x="275.9" y="142.3">EDA</text>
<text x="275.9" y="138.8">SDA</text>
<text x="271.4" y="148">7</text>
<text x="271.4" y="144.5">6</text>
<text x="275.9" y="149.4">ADD</text>
<text x="275.9" y="145.9">ECL</text>
<text x="354.2" y="148.6" transform="rotate(-90 354.2 148.6)">1</text>
<text x="355.6" y="144.1" transform="rotate(-90 355.6 144.1)">Vcc</text>
<text x="357.7" y="148.6" transform="rotate(-90 357.7 148.6)">2</text>
<text x="359.1" y="144.1" transform="rotate(-90 359.1 144.1)">Trig</text>
<text x="361.2" y="148.6" transform="rotate(-90 361.2 148.6)">3</text>
<text x="362.7" y="144.1" transform="rotate(-90 362.7 144.1)">Echo</text>
<text x="364.8" y="148.6" transform="rotate(-90 364.8 148.6)">4</text>
<text x="366.2" y="144.1" transform="rotate(-90 366.2 144.1)">Gnd</text>
<text x="271.4" y="155">9</text>
<text x="271.4" y="151.5">8</text>
<text x="275.9" y="152.9">INT</text>
<text x="269.4" y="158.6">10</text>
<text x="275.9" y="160">FSYNC</text>
<text x="275.9" y="156.5">NCS</text>
<text x="267.9" y="202.7">1</text>
<text x="312.2" y="202.7">16</text>
<text x="267.9" y="206.2">2</text>
<text x="267.9" y="209.7">3</text>
<text x="272.3" y="204.1">Vchip</text>
<text x="272.3" y="207.6">Input01</text>
<text x="297.1" y="207.6">Input04</text>
<text x="301.1" y="204.1">Vchip</text>
<text x="312.2" y="209.7">14</text>
<text x="312.2" y="206.2">15</text>
<text x="267.9" y="213.3">4</text>
<text x="272.3" y="211.1">Output01</text>
<text x="272.3" y="214.7">GND</text>
<text x="294.7" y="211.1">Output04</text>
<text x="302.5" y="214.7">GND</text>
<text x="312.2" y="213.3">13</text>
<text x="267.9" y="216.8">5</text>
<text x="267.9" y="220.3">6</text>
<text x="272.3" y="218.2">GND</text>
<text x="272.3" y="221.7">Output02</text>
<text x="294.7" y="221.7">Output03</text>
<text x="302.5" y="218.2">GND</text>
<text x="312.2" y="220.3">11</text>
<text x="312.2" y="216.8">12</text>
<text x="267.9" y="223.8">7</text>
<text x="267.9" y="227.4">8</text>
<text x="272.3" y="225.2">Input02</text>
<text x="297.1" y="225.2">Input03</text>
<text x="312.2" y="227.4">9</text>
<text x="312.2" y="223.8">10</text>
<text x="272.3" y="228.8">Vmotors</text>
<text x="301.1" y="228.8">Vchip</text>
</g>
<g font-size="3.2" fill="#8d2323">
<text x="54.3" y="195.6" transform="rotate(-90 54.3 195.6)">8</text>
<text x="47" y="200.9">2</text>
<text x="47" y="208">3</text>
<text x="67.4" y="204.4">1</text>
<text x="92.9" y="204.4">6</text>
<text x="113.2" y="208">7</text>
<text x="54.3" y="216" transform="rotate(-90 54.3 216)">4</text>
<text x="92.9" y="211.5">5</text>
<text x="47" y="227.4">3</text>
<text x="54.3" y="222.1" transform="rotate(-90 54.3 222.1)">4</text>
<text x="92.9" y="223.8">5</text>
<text x="113.2" y="227.4">7</text>
<text x="67.4" y="230.9">1</text>
<text x="92.9" y="230.9">6</text>
<text x="47" y="234.4">2</text>
<text x="54.3" y="242.4" transform="rotate(-90 54.3 242.4)">8</text>
<text x="172.3" y="262.6">1</text>
<text x="202.2" y="262.6">1</text>
<text x="172.3" y="266.2">2</text>
<text x="172.3" y="269.7">3</text>
<text x="202.2" y="266.2">2</text>
<text x="202.2" y="269.7">3</text>
</g>
<g font-size="1.8" fill="#00f">
<text x="50" y="33.3">1</text>
<text x="94.1" y="33.3">1</text>
<text x="50" y="36.9">2</text>
<text x="50" y="40.4">3</text>
<text x="94.1" y="36.9">2</text>
<text x="94.1" y="40.4">3</text>
<text x="50" y="43.9">4</text>
<text x="50" y="47.4">5</text>
<text x="94.1" y="43.9">4</text>
<text x="94.1" y="47.4">5</text>
<text x="132.9" y="167.4">1</text>
<text x="132.9" y="170.9">2</text>
<text x="132.9" y="174.4">3</text>
<text x="132.9" y="178">4</text>
<text x="132.9" y="181.5">5</text>
<text x="188.7" y="187.1">D</text>
<text x="183.4" y="194.3">G</text>
<text x="190.5" y="197.8">S</text>
<text x="188.7" y="226">D</text>
<text x="183.4" y="233.1">G</text>
<text x="190.5" y="236.7">S</text>
<text x="134.7" y="246.8">1</text>
<text x="134.7" y="250.3">2</text>
<text x="134.7" y="253.8">3</text>
<text x="134.7" y="257.4">4</text>
<text x="134.7" y="260.9">5</text>
</g>
<g font-size="1.4" fill="#238d23">
<text x="56.4" y="197" transform="rotate(90 56.4 197)">V+</text>
<text x="56.4" y="210.8" transform="rotate(90 56.4 210.8)">V-</text>
<text x="56.4" y="225" transform="rotate(90 56.4 225)">V-</text>
<text x="56.4" y="238.3" transform="rotate(90 56.4 238.3)">V+</text>
</g>
</svg>
